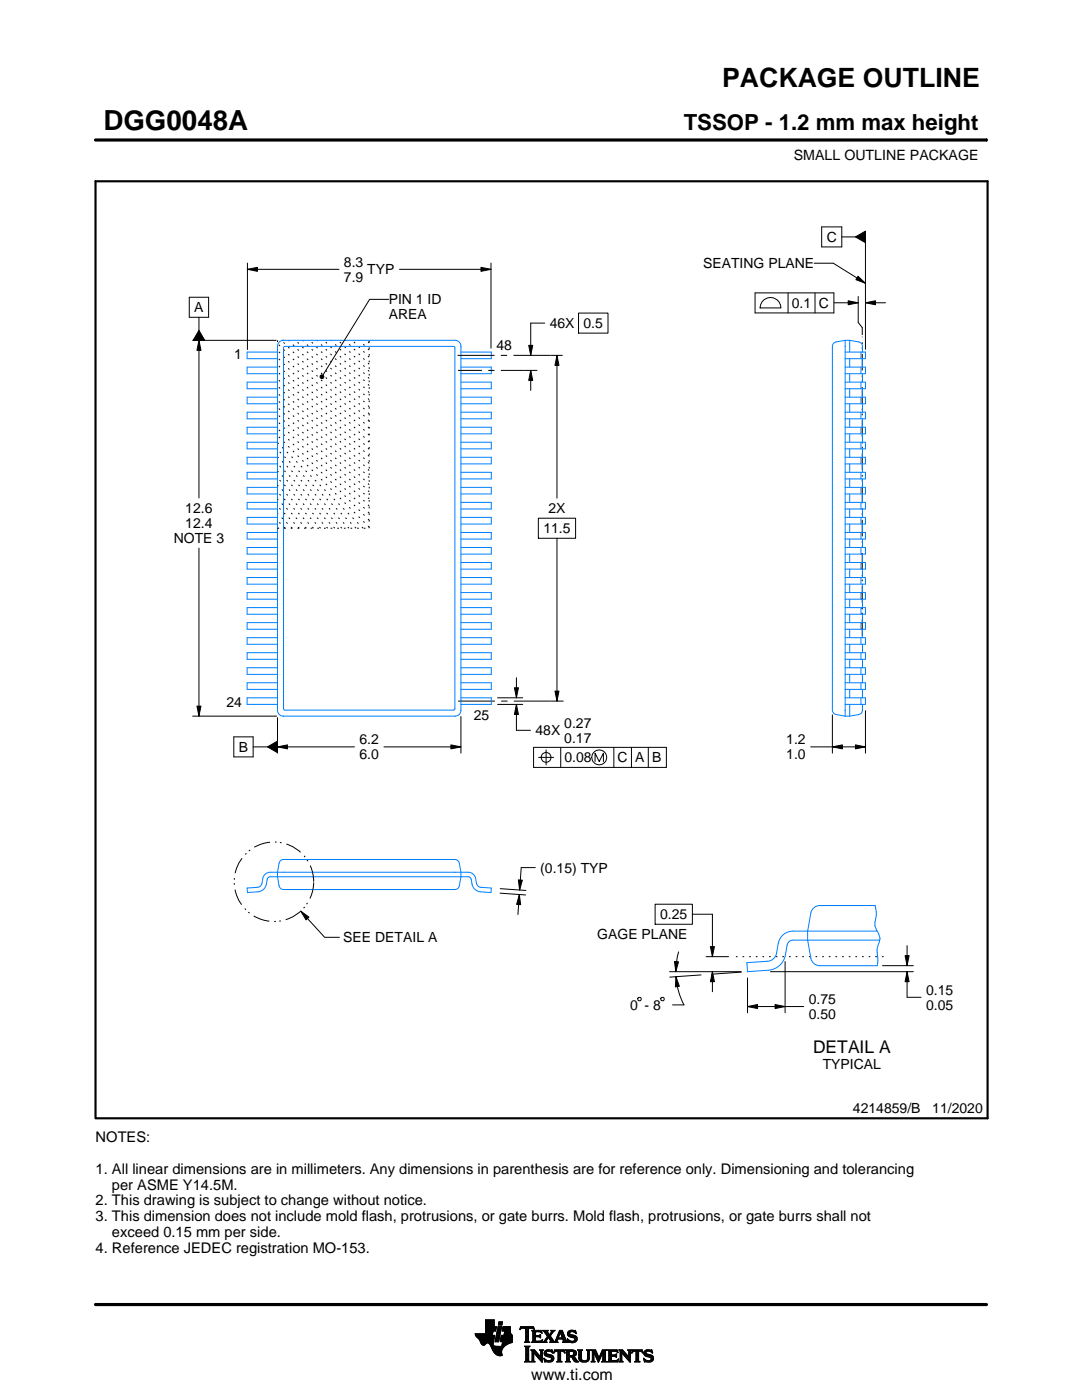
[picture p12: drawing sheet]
<svg xmlns="http://www.w3.org/2000/svg" width="216mm" height="279mm" viewBox="0 0 216 279" stroke-linecap="round" stroke-linejoin="round" font-family="sans-serif">
<g fill="none" stroke="#000" stroke-width=".2">
<path d="M19.1 27.9h177.7M196.8 27.7v.5M37.8 59.3h3.8v4h-3.8zM49.4 53.8l2-.4v.8zM49.4 52.5v17.3M49.4 53.8h18.2M77.6 59.7h-3.8l-9.4 15.1M79.7 53.8h18.3M96 53.4l2 .4-2 .4zM98 52.5v17M150.7 58.5h15.7v4h-15.7zM157.2 58.5v4"/>
<path d="M162.5 52.5h3.8l6.4 4M162.6 58.5v4M164 45.3h4v4h-4zM168 47.3h2.7M170.7 47.3l2-1.2v2.3zM171.2 55.1l1.5 1.4-1.9-.7zM171.2 59.2v5.2l.9 1v1.4M172.7 47.3v22.4M38.4 67.9h16.7M39.7 67.9l.4 2h-.8zM39.7 63.3v2.6M39.7 67.9v31.5"/>
<path d="M39.7 65.9l1.2 2h-2.4zM63.9 75l.3-.2 .3 .1 .1 .3-.1 .3-.3 .1-.3-.2zM91.3 70.9h7.4M91.4 73.9h4.8M97.4 73.9h1.3M99.9 70.9h1.3M99.9 73.9h4.8M102.5 70.9h7.3M104.8 73.9h2.3M105.5 68.9h.8l-.4 2zM105.9 73.9l.4 2h-.8zM105.9 73.9v4"/>
<path d="M108.7 64.5h-2.8v6.4M109.9 70.9h2.3M111.1 70.9l.4 2h-.8zM111.1 70.9v28.5M115.4 62.5h5.9v4h-5.9zM152.1 60.2a2.08 2.08 0 0 1 2.3-.7 2.08 2.08 0 0 1 1.4 2h-4.1v-.6zM166.4 60.4h4.8M169.2 60l2 .4-2 .4zM172.7 60.4l2-.4v.8zM172.7 60.4h4M39.7 109.4v33.5M107.4 103.4h7.5v4h-7.5z"/>
<path d="M111.1 107.4v32.5M91.4 139.9h7.4M99.3 139.3h5M100 139.9h1.3M102.5 139.9h7.4M102.6 137.3h.8l-.4 2zM103 135.3v4M109.9 139.9h2.5M110.7 137.9h.8l-.4 2zM38.4 142.9h16.8M39.3 140.9h.8l-.4 2zM46.7 147.1h3.8v4h-3.8z"/>
<path d="M50.5 149.1h2.9M53.4 149.1l2-1.2v2.3zM55.4 149.1l2-.4v.8zM55.4 149.1h15.3M55.4 143.2v7.1M76.6 149.1h15.4M90 148.7l2 .4-2 .4zM92 143v7.3M99.3 140.6h5M103 140.6l.4 2h-.8zM103 140.6v5.1h2.8M106.5 149.2h26.5v4h-26.5z"/>
<path d="M107.5 151.2h3M109 149.7v3M111.9 149.2v4M118.7 152v-1.7l.9 1.7 .8-1.7v1.7M122.5 149.2v4M126 149.2v4M129.4 149.2v4M161.8 149.1h10.9M166.1 149.1l2-.4v.8zM166.1 142.7v7.6M170.7 148.7l2 .4-2 .4zM172.7 141.8v8.5"/>
<path d="M99.8 178.3l5.1 .3M99.8 177.4l5.1 .3M103.4 175.6l.8 .1-.5 1.9zM103.6 178.5l.3 2h-.8zM103.6 178.5l-.3 4M106.8 173.1h-2.8l-.3 4.5M60 181.8l1.7 1.2-.6 .6zM60 181.8l4.8 5.3h2.9M127.4 199h.4l.1 .2v.3l-.1 .2h-.4l-.1-.2v-.3zM130.7 180.5h7.5v4h-7.5zM132 199h.4l.1 .2v.3l-.1 .2h-.4l-.1-.2v-.3zM133.6 193.9h14.3"/>
<path d="M134.6 191.9l.8 .1-.6 1.9zM134.9 194.9l.7 1.9-.8 .2zM134.9 194.9a14.3 14.3 0 0 0 1.6 5.6h-2.3M135.4 190l-.4 1.6-.2 2.3M138.2 182.5h4v8.4M139.9 194.6l-6.3 .4M140.9 190.9h4.5M141.8 188.9h.8l-.4 2zM142.2 193.9l.4 2h-.8zM142.2 193.9v4M147.9 194l-5.9 .4M149.2 195.2v6.9"/>
<path d="M153.7 193.9h28.5M156.7 191.9v10.2M176.1 192.7h6.1M180.6 190.7h.8l-.4 2zM181 193.9l.4 2h-.8zM181 193.9v5.1h2.8M181 188.7v4M149.2 200.9l2-.4v.8zM149.2 200.9h11.2M154.7 200.5l2 .4-2 .4zM94.8 266.2h3.5M94.8 266.3h3.5"/>
<path d="M94.9 266.4h3.3M94.9 266.5h3.8l-.2 1.2M94.9 266.5h3.8M95 266.6h3.7M95 266.7h3.7M95.1 266.8h3.6M95.2 266.9h3.4M95.3 267h3.3M95.4 267.1h3.2M95.5 267.2h3.1M95.6 267.3h3M95.7 267.4h2.8"/>
<path d="M95.7 267.5h2.8M95.8 267.6h2.7M95.8 267.7h2.7M95.9 267.8h2.6M95.9 267.9h2.5M95.9 268h2.5M96 268h1.1M96 268.1h1M96.1 268.2h.8M96.1 268.3h.7M96.2 268.4h.6M96.3 268.4h.4"/>
<path d="M96.9 266.1h1.4M96.9 266h1.4M96.9 265.9h1.4M96.9 265.8h1.5M96.9 265.7h1.5M96.9 264.7l2.2 .1-.2 .9h-.5l-.2 .8M96.9 265.6h2M96.9 265.5h2M96.9 265.4h2M96.9 265.3h2.1M96.9 265.2h2.1M96.9 265.1h2.1"/>
<path d="M96.9 265h2.1M96.9 264.9h2.1M96.9 264.8h2.2M96.9 264.6h1.7M96.9 264.5h1.7M96.9 264.4h1.7M96.9 264.3h1.7M96.9 264.2h1.7M96.9 264.1h1.7M96.9 264h1.7M96.9 263.9h1.7M96.9 263.8h1.7"/>
<path d="M96.9 263.7h1.7M96.9 263.6h1.7M96.9 263.5h1.7M96.9 263.4h1.7M97.5 268h.9M97.6 268.1h.8M97.7 268.2h.7M97.7 268.3h.7M97.8 268.4h.6M97.9 268.5h.6M97.9 268.6h.7M98 268.7h1.1"/>
<path d="M98 268.8h2.6M98 268.8h2.5M98.1 268.9h2.3M98.1 269h2.3M98.1 269.1h2.2M98.2 269.2h2.1M98.2 269.2h2M98.2 269.3h2M98.3 269.4h1.9M98.3 269.5h1.8M98.4 269.6h1.7M98.4 268v.4l.3 .2 2 .1"/>
<path d="M98.5 269.7h1.6M98.5 267.7l-.1 .3M98.5 269.8h1.6M98.6 269.9h1.5M98.6 264.8v-1.4h-1.7v2.8h-2.1l.1 .3 .8 .9 .6 1h.4l.5-.4 .4 .1 1 1.8 .8 .6h.8l-.1-1.1 .8-.9M98.6 270h1.5M98.7 270h1.4M98.8 270.1h1.3M98.8 267.7h.7M98.8 267.6h.7M98.8 267.5h.7M98.9 270.2h1.2"/>
<path d="M98.9 267.4h.7M98.9 267.3h.7M98.9 267.2h.7M98.9 267.1h.7M98.9 267h.7M98.9 270.3h1.3M99 266.9h.6M99 266.9h.7M99 266.8h.7M99 266.7h.7M99 266.6h.7M99 266.5h.7"/>
<path d="M99.1 270.4h1.1M99.1 266.4h.7M99.1 266.3h.7M99.1 266.2h.7M99.1 266.1h.7M99.1 266h.7M99.2 265.9h.7M99.2 265.8h.7M99.2 270.4h1M99.2 265.7h.7M99.2 265.6h.7M99.2 265.5h.7"/>
<path d="M99.3 265.4h.6M99.3 265.4h.7M99.3 265.3h.7M99.3 265.2h.7M99.3 265.1h.7M99.3 265h.7M99.4 270.5h.8M99.4 264.9h.7M99.4 264.8h.7M99.4 264.8h.7l-.6 3h-.7zM99.4 264.5l.2-.7h.7l-.2 .7h-.7M99.5 264.4h.6"/>
<path d="M99.5 264.3h.7M99.5 264.2h.7M99.5 264.1h.7M99.5 264h.7M99.5 263.9h.7M99.6 263.8h.7M99.8 270.6h.1M99.8 267.7h2.4M99.8 267.6h2.4M99.8 267.5h2.4M99.9 267.4h2.3M99.9 267.3h2.3"/>
<path d="M99.9 267.2h2.3M99.9 267.1h2.3M99.9 267h2.3M99.9 266.9h2.3M100 266.9h2.2M100 266.8h2.2M100 266.7h2.2M100 266.6h2.2M100 266.5h2.2M100.1 268.6h.7M100.2 268.5h.7M100.2 268.4h.8"/>
<path d="M100.2 268.4h.9M100.2 268.3h1M100.2 268.2h1.2M100.2 265.6h1.6M100.2 268.1h1.4M100.2 265.5h1.6M100.2 268h1.6M100.3 265.4h1.5M100.3 268h1.7M100.3 267.9h1.9M100.3 265.3h1.5M100.3 267.8h1.9"/>
<path d="M100.3 265.2h1.5M100.3 265.1h1.5M100.3 265h1.5M100.4 264.9h1.4M100.4 264.8h1.4M100.6 266.5l.1-.8h-.5l.2-.9h1.4l.1 1.1 .3 .6v1.4l-1.3 .6M100.6 266.4h1.5M100.6 266.3h1.4M100.6 266.2h1.4M100.6 266.1h1.3M100.7 266h1.2M100.7 265.9h1.2"/>
<path d="M100.7 265.8h1.1M100.7 265.7h1.1M102.2 266.5h-2.2l-.2 1.1 .1 .2h.4l-.2 .9M103.7 265.3h.1M103.8 265.2h.2M103.8 265h2.8M103.8 264.9h2.7M103.9 264.8h2.6M104.7 267.8h1M104.7 271.8h1.1M104.7 268.7h1M104.8 267.7h.7"/>
<path d="M104.8 271.7h.8M104.9 265.2h.6M104.9 268.9h.6M104.9 267.6h.6M104.9 267.5l-.2 .3M104.9 267.5h.6M104.9 267.4h.6M104.9 267.3h.6M104.9 267.2h.6M104.9 267.1h.6M104.9 267h.6M104.9 266.8h.6"/>
<path d="M104.9 266.7h.6M104.9 266.6h.6M104.9 266.5h.6M104.9 266.4h.6M104.9 266.3h.6M104.9 266.2h.6M104.9 266.1h.6M104.9 265.9h.6M104.9 265.8h.6M104.9 265.7h.6M104.9 265.6h.6M104.9 265.5h.6"/>
<path d="M104.9 265.4h.6M104.9 265.3h.6M104.9 271.5h.6M104.9 269h.6M104.9 271.4h.6M104.9 271.4v-2.4l-.2-.4h1.1l-.3 .4v2.4M104.9 271.4l-.2 .4h1.1l-.3-.4M104.9 271.3h.6M104.9 271.2h.6M104.9 271.1h.6M104.9 271h.6M104.9 270.9h.6"/>
<path d="M104.9 270.8h.6M104.9 270.6h.6M104.9 270.5h.6M104.9 270.4h.6M104.9 270.3h.6M104.9 270.2h.6M104.9 270.1h.6M104.9 270h.6M104.9 269.9h.6M104.9 269.8h.6M104.9 269.6h.6M104.9 269.5h.6"/>
<path d="M104.9 269.4h.6M104.9 269.3h.6M104.9 269.2h.6M104.9 269.1h.6M105.5 267.5l.2 .3M105.5 267.5v-2.3l.7-.1 .4 .3-.1-.6h-2.6l-.1 .6 .4-.3 .7 .1v2.3M105.7 267.8h-1M105.9 271.8h.8M105.9 269.4h.8M106.1 269.5h.7M106.1 267.8h2M106.1 271.7h.5"/>
<path d="M106.2 269.6h.7M106.2 271.5h.3M106.2 265.6h1.8M106.2 269.8h.8M106.2 271.4h.3M106.2 271.4l-.3 .4h.8l-.2-.4M106.2 271.3h.3M106.2 271.2h.3M106.2 271.1h.3M106.2 271h.3M106.2 270.9h.3M106.2 270.8h.3"/>
<path d="M106.2 270.6h.3M106.2 270.5h.3M106.2 270.4h.3M106.2 270.3h.3M106.2 270.2h.3M106.2 270.1h.3M106.2 270h1M106.2 269.9h.9M106.2 269.8v1.6M106.2 269.8l-.3-.4h.8l1.2 1.4M106.3 267.7h1.8M106.3 265.7h1.8"/>
<path d="M106.3 267.6h.6M106.3 265.8h.6M106.3 267.5l-.2 .3M106.3 267.5h.5M106.3 267.4h.5M106.3 267.3h.5M106.3 267.2h.5M106.3 267.1h.5M106.3 267h.5M106.3 266.8h.5M106.3 266.7h1.6M106.3 266.6h1.6"/>
<path d="M106.3 266.5h.5M106.3 266.4h.5M106.3 266.3h.5M106.3 266.2h.5M106.3 266.1h.5M106.3 265.9h.5M106.4 265.2h.2M106.5 270h.1M106.5 270v1.4M106.5 265.3h.1M106.6 270.1h.7M106.7 270.2h.7"/>
<path d="M106.8 270.3h.7M106.8 265.9l.2-.1h.6l.6 .2-.2-.5h-1.9l.2 .3v1.7M106.8 265.9v.6h.8l.3-.2v.7M106.9 270.4h.7M107 270.5h.7M107.1 270.6h.7M107.2 270.8h1M107.3 270.9h.9M107.4 271h.8M107.5 271.1h.7M107.6 271.2h.6M107.6 266.5h.3"/>
<path d="M107.7 271.3h.5M107.7 269.4h.7M107.7 266.8h.2M107.7 267.6h.5M107.8 266.4h.1M107.8 271.4h.4M107.8 267h.1M107.8 265.8h.3M107.8 269.5h.5M107.9 271.5h.3M107.9 269.6h.3M107.9 267l-.3-.2h-.8l.1 .8h.9l.5-.2"/>
<path d="M107.9 269.8h.3M107.9 270.6h.3M107.9 270.5h.3M107.9 270.4h.3M107.9 270.3h.3M107.9 270.2h.3M107.9 270.1h.3M107.9 270h.3M107.9 269.9h.3M107.9 269.8v1M107.9 269.8l-.2-.4h.7l-.2 .4M108 271.7h.2"/>
<path d="M108 265.9h.1M108 267.5h.2M108.1 271.8h.1M108.1 266.1h.1M108.2 267.4h.1M108.2 269.8v2.1l-1.7-1.9M108.2 267.8h.9M108.3 267.4l-.2 .5-2-.1M108.3 265.6h1M108.5 267.7h.5M108.5 271.1l.8 .4h.5l.2-.2-.1-.3-1-.4-.3-.3 .1-.7 .8-.2 .5 .1 .2-.1 .1 .6-.9-.3-.3 .1-.1 .3 1.3 .4 .2 .6M108.5 271.1h.1"/>
<path d="M108.5 265.7h.7M108.5 271.2h.2M108.6 271.3h.2M108.6 270.1h.4M108.6 270h.4M108.6 270.2h.6M108.6 267.6h.4M108.6 271.4h.4M108.6 269.9h.4M108.6 270.3h1M108.6 265.8h.7M108.6 271.5h.8"/>
<path d="M108.6 269.8h.5M108.7 271.7h1.5M108.7 270.4h1.3M108.7 267.5h.3M108.7 271.8h.1M108.7 265.9h.6M108.7 269.6h1.5M108.8 267.4h.3M108.8 270.5h1.5M108.8 266.1h.6M108.8 269.5h1.4M108.8 267.3h.4"/>
<path d="M108.9 266.2h.6M108.9 267.2h.4M108.9 266.3h.6M108.9 270.6h1.5M109 267.1h.3M109 266.4h1M109.1 271.8h.9M109.1 269.4h.7M109.1 267h.9M109.1 266.5h.8M109.1 267.8h-.9M109.2 266.8h.8"/>
<path d="M109.2 266.6h.6M109.2 266.7h.7M109.2 266.7l-.6 .9-.4 .2M109.3 270.8h1.1M109.5 267.1h.6M109.6 267.2h.6M109.7 271.5h.7M109.7 267.3h.6M109.7 267.8l.2-.1-.5-.8-.4 .8 .1 .1M109.7 267.8h1.6M109.7 266.3h.4M109.7 267.4h.6"/>
<path d="M109.8 270.9h.7M109.8 266.2h.3M109.8 266.6l.9 1.2 1-2.3h.5l.8 2.1 .3 .2M109.8 267.5h.6M109.9 266.1h.3M109.9 269.8h.4M109.9 267.6h.6M109.9 267.7h.7M109.9 271.4h.5M109.9 265.9h.4M110 271h.5M110 265.6h.7"/>
<path d="M110 265.9l-.4 .5-.4-.6 .2-.3h-1.1l.9 1.2M110 265.9l.1-.2-.2-.2h.8l-.9 1.1M110 271.3h.5M110 265.8h.4M110 271.1h.5M110 271.2h.5M110.1 269.4h.1M110.1 265.7h.4M110.1 269.9h.2M110.2 270h.1M110.5 270h.1M110.5 269.9h.2"/>
<path d="M110.5 271.1l-.3 .6-.7 .2-.6-.2-.2 .1-.2-.7M110.5 269.8h.3M110.6 269.6h2.1M110.6 269.5h2M110.6 269.4h2M110.7 267.7h.5M110.8 267.6h.4M110.9 267.5h.3M110.9 267.4h.3M111 267.3h.3M111 267.2h1.8M111 267.1h1.8"/>
<path d="M111.1 267h.3M111.1 271.8h1M111.1 266.8h.4M111.2 266.7h.3M111.2 267.5l.1-.2h1l.1 .2M111.2 267.5v.3h.1M111.2 266.6h.3M111.3 266.5h.3M111.3 271.7h.6M111.3 266.4h.3M111.3 271.5h.6M111.3 267.8h-1.6"/>
<path d="M111.3 269.8h.6M111.4 266.3h.3M111.4 271.4h.5M111.4 271.4l-.1-1.7h-.4l-.4 .4 .2-.7h1.9l.1 .7-.4-.4h-.4v1.7M111.4 270.5h.5M111.4 270.4h.5M111.4 270.3h.5M111.4 270.2h.5M111.4 270.1h.5M111.4 270h.5M111.4 269.9h.5M111.4 271.4l-.3 .4h1l-.2-.4"/>
<path d="M111.4 271.3h.5M111.4 271.2h.5M111.4 271.1h.5M111.4 271h.5M111.4 270.9h.5M111.4 270.8h.5M111.4 270.6h.5M111.4 266.2h.3M111.4 266.1h.4M111.5 265.9h.9M111.5 265.8h.8M111.6 265.7h.7"/>
<path d="M111.6 265.6h.6M111.8 265.9l.4 1.1h-.8zM111.9 266.1h.5M111.9 266.2h.5M111.9 266.3h.6M112 266.4h.5M112 266.5h.6M112.1 266.6h.5M112.1 266.7h.6M112.1 266.8h.6M112.2 267h.5M112.2 267.8h1.1"/>
<path d="M112.3 267.3h.6M112.3 267.4h.6M112.4 267.5h.6M112.4 267.5v.3h-.2M112.4 269.8h.3M112.4 267.6h.6M112.4 267.7h.7M112.6 269.9h.1M112.6 270h.2M112.8 271.8h1M112.8 269.4h1.6M113 269.5h1.7"/>
<path d="M113 271.7h.7M113 269.6h1.9M113 271.5h.6M113 269.8h.6M113 271.4h.6M113 271.4l-.2 .4h1l-.2-.4M113 271.3h.6M113 271.2h.6M113 271.1h.6M113 271h.6M113 270.9h.6M113 270.8h1.5"/>
<path d="M113 270.6h1.6M113 270.5h1.8M113 270.4h.6M113 270.3h.6M113 270.2h.6M113 270.1h.6M113 270h.6M113 269.9h.6M113 269.8v1.6M113 269.8l-.2-.4h1.5l.5 .2 .2 .3v.4l-.2 .3-.4 .1M113.2 267.3h.2M113.2 267.4h.3"/>
<path d="M113.2 266.2h.5M113.2 266.3h.6M113.2 266.1h.5M113.3 267.5h.3M113.3 267.8h-1.1M113.3 266.4h.9M113.3 265.9h.4M113.3 267.6h.6M113.3 266.5h1.3M113.3 267.7h1.6M113.3 265.8h.5M113.3 267.8h.2"/>
<path d="M113.4 266.6h1.5M113.4 265.7h1.5M113.4 265.7l.5-.2 .7 .1 .2-.1 .1 .7-.7-.4h-.4l-.1 .3 .1 .2 .9 .2 .4 .3 .1 .5-.3 .5-.6 .2-.7-.2-.2 .1-.2-.7 .9 .5 .4-.1 .2-.3-.1-.3-1.2-.4-.2-.5zM113.5 266.7h1.5M113.5 265.6h1.4M113.6 271.4v-.6h.4l.7 .9 .8 .1M113.6 269.9l.1-.2 .7 .2v.4l-.4 .2M113.6 269.9v.6M113.7 267.8h1.1M113.8 266.8h1.3M113.8 265.5h.6M114 268h.4"/>
<path d="M114.1 270.9h.6M114.2 271h.6M114.2 271.1h.7M114.3 271.2h.6M114.3 267h.8M114.3 269.8h.7M114.3 270.4h.6M114.4 271.3h.6M114.4 270.7l1.1 1.1M114.4 270.7h.1M114.4 271.4h.7M114.4 269.9h.6"/>
<path d="M114.4 270.3h.6M114.5 267.6h.5M114.5 270.2h.5M114.5 270h.5M114.5 265.8h.4M114.5 270.1h.5M114.5 271.5h.7M114.6 271.7h.7M114.6 267.1h.6M114.6 267.5h.5M114.7 267.2h.5M114.7 267.4h.5"/>
<path d="M114.7 265.9h.3M114.7 267.3h.5M114.7 271.8h.8M114.8 266.1h.2M114.9 266.2h.1M115.3 269.4h.9M115.4 269.5h.7M115.5 269.6h.5M115.5 269.8h.5M115.5 269.8v1.4l.4 .5 .6 .2 .6-.1 .4-.3 .1-.5M115.5 271h.5M115.5 270.9h.5"/>
<path d="M115.5 270.8h.5M115.5 270.6h.5M115.5 270.5h.5M115.5 270.4h.5M115.5 270.3h.5M115.5 270.2h.5M115.5 270.1h.5M115.5 270h.5M115.5 269.9h.5M115.5 269.8l-.2-.4h.9l-.2 .4M115.5 271.1h.5M115.5 271.2h.5"/>
<path d="M115.5 271.3h.6M115.6 271.4h.6M115.7 271.5h.8M115.8 271.7h1.5M116 271l.2 .4 .4 .2 .5-.2 .2-.4M116 269.8v1.2M116 271.8h1.1M116.8 271.5h.6M117 269.4h.8M117.1 271.4h.4M117.2 269.5h.5M117.2 271.3h.4"/>
<path d="M117.2 269.6h.4M117.2 271.2h.4M117.2 271.1h.4M117.3 269.8h.3M117.3 271h.3M117.3 270.9h.3M117.3 270.8h.3M117.3 270.6h.3M117.3 270.5h.3M117.3 270.4h.3M117.3 270.3h.3M117.3 270.2h.3"/>
<path d="M117.3 270.1h.3M117.3 270h.3M117.3 269.9h.3M117.6 269.8l.2-.4h-.8l.2 .3 .1 1.3M117.6 269.8v1.2M118 271.8h.7M118 269.4h.8M118.1 269.5h.8M118.1 271.7h.5M118.2 269.6h.7M118.2 271.5h.3M118.2 269.8h.8"/>
<path d="M118.2 271.4h.3M118.2 269.8l-.2-.4h.8l.7 1.6 .7-1.6h.9l-.3 .4M118.2 271.4l-.2 .4h.7l-.2-.4M118.2 271.3h.3M118.2 271.2h.3M118.2 271.1h.3M118.2 271h.3M118.2 270.9h.3M118.2 270.8h.3M118.2 270.6h.3M118.2 270.5h.3M118.2 270.4h.3"/>
<path d="M118.2 270.3h.3M118.2 270.2h.3M118.2 270.1h.3M118.2 270h.9M118.2 269.9h.8M118.2 269.8v1.6M118.6 270.1h.5M118.6 270.2h.6M118.7 270.3h.5M118.7 270.4h.6M118.8 270.5h.5M118.8 270.6h.6"/>
<path d="M118.9 270.8h.5M118.9 270.9h.6M119 271h.8M119 271.1h.8M119.1 271.2h.6M119.1 271.3h.6M119.2 271.4h.4M119.2 271.5h.4M119.3 271.7h.2M119.3 271.8h.2M119.6 270.9h.3M119.6 270.8h.3"/>
<path d="M119.7 270.6h.3M119.7 270.5h.3M119.8 270.4h.3M119.8 270.3h.3M119.9 270.2h.3M119.9 270.1h.3M120 270h.8M120 269.9h.8M120 269.8h.8M120.1 271.8h1M120.1 269.6h.7M120.1 269.5h.8"/>
<path d="M120.2 269.4h.9M120.2 271.7h.7M120.3 271.5h.5M120.3 271.4h.5M120.3 271.4l-.2 .4h1l-.3-.4M120.3 271.4v-1.5l-.9 2-.9-2v1.5M120.3 271.3h.5M120.3 271.2h.5M120.3 271.1h.5M120.3 271h.5M120.3 270.9h.5M120.3 270.8h.5"/>
<path d="M120.3 270.6h.5M120.3 270.5h.5M120.3 270.4h.5M120.3 270.3h.5M120.3 270.2h.5M120.3 270.1h.5M120.8 269.8v1.6M121.2 271.8h2M121.2 269.4h1.9M121.4 269.5h1.8M121.4 271.7h1.9M121.5 269.6h1.7"/>
<path d="M121.5 271.5h1.8M121.5 269.8h.5M121.5 271.4h.5M121.5 269.8l-.3-.4h1.9l.2 .6M121.5 269.9h.5M121.5 269.8v1.6M121.5 271.3h.5M121.5 271.2h.5M121.5 271.1h.5M121.5 271h.5M121.5 270.9h.5M121.5 270.8h.5"/>
<path d="M121.5 270.6h1.5M121.5 270.5h1.5M121.5 270.4h1.5M121.5 270.3h.5M121.5 270.2h.5M121.5 270.1h.5M121.5 270h.5M122.6 270.4l.4-.2v.7l-.2-.2h-.8v.8h.2M122.9 270.8h.1M122.9 270.3h.1M123 269.8h.3M123.1 271.4h.3"/>
<path d="M123.2 269.9h.1M123.3 270h.1M123.3 270l-.4-.3h-.8l-.1 .7M123.3 271.3h.1M123.4 271.2h.1M123.4 271.2l-.2 .6h-2l.3-.4M123.4 271.2l-.3 .3h-.4M123.5 271.8h.8M123.5 269.4h.7M123.6 269.5h.7M123.7 271.7h.5M123.7 269.6h.7"/>
<path d="M123.7 271.5h.4M123.7 269.8h.8M123.7 271.4h.4M123.7 271.4l-.2 .4h.8l-.2-.4M123.7 271.3h.4M123.7 271.2h.4M123.7 271.1h.4M123.7 271h.4M123.7 270.9h.4M123.7 270.8h.4M123.7 270.6h.4M123.7 270.5h.4"/>
<path d="M123.7 270.4h.4M123.7 270.3h.4M123.7 270.2h.4M123.7 270.1h.4M123.7 270h1M123.7 269.9h.9M123.7 269.8v1.6M123.7 269.8l-.2-.4h.7l1.2 1.4 .1-1M124.1 270v1.4M124.1 270h.1M124.2 270.1h.6M124.2 270.2h.7"/>
<path d="M124.3 270.3h.7M124.4 270.4h.7M124.5 270.5h.7M124.6 270.6h.7M124.7 270.8h1.1M124.8 270.9h1M124.9 271h.9M125 271.1h.8M125.1 271.2h.7M125.2 271.3h.6M125.2 269.4h.8M125.3 271.4h.5"/>
<path d="M125.4 269.5h.5M125.4 271.5h.4M125.4 269.6h.4M125.5 269.8h.3M125.5 269.8l-.3-.4h.8l-.2 .4M125.5 270.4h.3M125.5 270.3h.3M125.5 270.2h.3M125.5 270.1h.3M125.5 270h.3M125.5 269.9h.3M125.5 270.6h.3"/>
<path d="M125.5 270.5h.3M125.5 271.7h.3M125.6 271.8h.2M125.8 269.8v2.1l-1.7-1.9M126 270h.1M126.1 269.9h.1M126.1 269.8h.3M126.1 269.6h2.1M126.2 269.5h2M126.2 269.4h2M126.6 271.8h1.1M126.9 271.7h.6"/>
<path d="M126.9 271.5h.5M126.9 269.8h.5M126.9 271.4h.5M126.9 271.4v-1.7h-.5l-.3 .4 .1-.7h1.9l.2 .7-.4-.4h-.5v1.7M126.9 270.5h.5M126.9 270.4h.5M126.9 270.3h.5M126.9 270.2h.5M126.9 270.1h.5M126.9 270h.5M126.9 269.9h.5M126.9 271.4l-.3 .4h1.1l-.3-.4"/>
<path d="M126.9 271.3h.5M126.9 271.2h.5M126.9 271.1h.5M126.9 271h.5M126.9 270.9h.5M126.9 270.8h.5M126.9 270.6h.5M128 269.8h.3M128.1 269.9h.2M128.2 270h.1M128.4 271.1h.1M128.4 271.2h.2"/>
<path d="M128.5 271.3h.2M128.5 270.1h.4M128.5 270h.4M128.5 270.2h.6M128.5 271.4h.4M128.5 269.9h.4M128.5 270.3h1M128.5 271.5h.8M128.5 269.8h.5M128.6 271.7h1.5M128.6 270.4h1.3M128.6 271.8h.1"/>
<path d="M128.6 269.6h1.5M128.7 270.5h1.5M128.7 269.5h1.4M128.8 270.6h1.5M128.9 271.8h1M129 269.4h.7M129.1 270.8l-.6-.4 .1-.7 .5-.3 .8 .1 .2-.1 .1 .7-.8-.4-.4 .1-.1 .2 1.3 .5 .2 .6M129.1 270.8l.8 .2v.4l-.7 .1-.8-.4M129.2 270.8h1.1M129.6 271.5h.7M129.6 270.9h.8M129.8 269.8h.4"/>
<path d="M129.8 271.4h.5M129.9 271h.5M129.9 271.3h.5M129.9 271.1h.5M129.9 271.2h.5M129.9 269.4h.2M130 269.9h.2M130.1 270h.1M130.4 271.1l-.3 .6-.7 .2-.6-.2-.2 .1-.2-.7"/>
<circle cx="109" cy="151.1" r=".99"/>
<circle cx="119.6" cy="151.2" r="1.49"/>
</g>
<g fill="#000">
<path d="M49.4 53.8l2-.4v.8zM96 53.4l2 .4-2 .4zM170.7 47.3l2-1.2v2.3zM171.2 55.1l1.5 1.4-1.9-.7zM39.7 67.9l.4 2h-.8zM39.7 65.9l1.2 2h-2.4zM63.9 75l.3-.2 .3 .1 .1 .3-.1 .3-.3 .1-.3-.2zM105.5 68.9h.8l-.4 2zM105.9 73.9l.4 2h-.8zM111.1 70.9l.4 2h-.8zM169.2 60l2 .4-2 .4zM172.7 60.4l2-.4v.8z"/>
<path d="M102.6 137.3h.8l-.4 2zM110.7 137.9h.8l-.4 2zM39.3 140.9h.8l-.4 2zM53.4 149.1l2-1.2v2.3zM55.4 149.1l2-.4v.8zM90 148.7l2 .4-2 .4zM103 140.6l.4 2h-.8zM166.1 149.1l2-.4v.8zM170.7 148.7l2 .4-2 .4zM103.6 178.5l.3 2h-.8zM103.4 175.6l.8 .1-.5 1.9zM60 181.8l1.7 1.2-.6 .6z"/>
<path d="M134.6 191.9l.8 .1-.6 1.9zM134.9 194.9l.7 1.9-.8 .2zM141.8 188.9h.8l-.4 2zM142.2 193.9l.4 2h-.8zM180.6 190.7h.8l-.4 2zM181 193.9l.4 2h-.8zM149.2 200.9l2-.4v.8zM154.7 200.5l2 .4-2 .4z"/>
</g>
<path d="M19.1 36.2h178v187h-178z" fill="none" stroke="#000" stroke-width=".43"/>
<path d="M19 27.9h177.8M19 260.3h177.8" fill="none" stroke="#000" stroke-width=".63"/>
<g fill="none" stroke="#0080ff" stroke-width=".2">
<path d="M55.4 70.3h-6.1v1.3h6.1M55.4 73.3h-6.1v1.3h6.1M55.4 76.3h-6.1v1.3h6.1M55.4 79.3h-6.1v1.3h6.1M56.6 67.9h.1M56.6 67.9l-.9 .4-.3 .8v72.6M56.6 67.9h34.2M56.7 69.2l33.8-.1 .2 .2 .1 72.1-.2 .3h-33.7l-.3-.1zM90.8 67.9h.1M90.8 67.9l.8 .4 .4 .8v72.6M92 70.3h6v1.3h-6M92 73.3h6v1.3h-6"/>
<path d="M92 76.3h6v1.3h-6M92 79.3h6v1.3h-6M168.6 67.9l-1.8 .3a.9 .9 0 0 0-.7 .9v72.6a.9 .9 0 0 0 .7 .9l1.8 .3M168.6 69.1h.1M168.6 79.3h4.1v1.3h-4.1M168.6 76.3h4.1v1.3h-4.1M168.6 73.3h4.1v1.3h-4.1M168.6 70.3h4.1v1.3h-4.1M168.6 67.9h.9M168.6 67.9v75M169.5 67.9v2.4M169.5 71.6v1.7"/>
<path d="M169.5 74.6v1.7M169.5 77.6v1.7M169.5 67.9l1.8 .3a.9 .9 0 0 1 .8 .9v1.2M171.8 70.3v1.3M171.8 73.3v1.3M171.8 76.3v1.3M171.8 79.3v1.3M172.1 71.6v1.7M172.1 74.6v1.7M172.1 77.6v1.7M55.4 82.3h-6.1v1.3h6.1M55.4 85.3h-6.1v1.3h6.1"/>
<path d="M55.4 88.3h-6.1v1.3h6.1M55.4 91.3h-6.1v1.3h6.1M55.4 94.3h-6.1v1.3h6.1M55.4 97.3h-6.1v1.3h6.1M92 97.3h6v1.3h-6M92 94.3h6v1.3h-6M92 91.3h6v1.3h-6M92 88.3h6v1.3h-6M92 85.3h6v1.3h-6M92 82.3h6v1.3h-6M168.6 97.3h4.1v1.3h-4.1M168.6 94.3h4.1v1.3h-4.1"/>
<path d="M168.6 91.3h4.1v1.3h-4.1M168.6 88.3h4.1v1.3h-4.1M168.6 85.3h4.1v1.3h-4.1M168.6 82.3h4.1v1.3h-4.1M169.5 80.6v1.7M169.5 83.6v1.7M169.5 86.6v1.7M169.5 89.6v1.7M169.5 92.6v1.7M169.5 95.6v1.7M169.5 98.6v1.7M171.8 82.3v1.3"/>
<path d="M171.8 85.3v1.3M171.8 88.3v1.3M171.8 91.3v1.3M171.8 94.3v1.3M171.8 97.3v1.3M172.1 80.6v1.7M172.1 83.6v1.7M172.1 86.6v1.7M172.1 89.6v1.7M172.1 92.6v1.7M172.1 95.6v1.7M172.1 98.6v1.7"/>
<path d="M55.4 100.3h-6.1v1.3h6.1M55.4 103.3h-6.1v1.3h6.1M55.4 106.3h-6.1v1.3h6.1M55.4 109.3h-6.1v1.3h6.1M55.4 112.3h-6.1v1.3h6.1M55.4 115.3h-6.1v1.3h6.1M55.4 118.3h-6.1v1.3h6.1M92 118.3h6v1.3h-6M92 115.3h6v1.3h-6M92 112.3h6v1.3h-6M92 109.3h6v1.3h-6M92 106.3h6v1.3h-6"/>
<path d="M92 103.3h6v1.3h-6M92 100.3h6v1.3h-6M168.6 118.3h4.1v1.3h-4.1M168.6 115.3h4.1v1.3h-4.1M168.6 112.3h4.1v1.3h-4.1M168.6 109.3h4.1v1.3h-4.1M168.6 106.3h4.1v1.3h-4.1M168.6 103.3h4.1v1.3h-4.1M168.6 100.3h4.1v1.3h-4.1M169.5 101.6v1.7M169.5 104.6v1.7M169.5 107.6v1.7"/>
<path d="M169.5 110.6v1.7M169.5 113.6v1.7M169.5 116.6v1.7M169.5 119.6v1.7M171.8 100.3v1.3M171.8 103.3v1.3M171.8 106.3v1.3M171.8 109.3v1.3M171.8 112.3v1.3M171.8 115.3v1.3M171.8 118.3v1.3M172.1 101.6v1.7"/>
<path d="M172.1 104.6v1.7M172.1 107.6v1.7M172.1 110.6v1.7M172.1 113.6v1.7M172.1 116.6v1.7M172.1 119.6v1.7M55.4 139.3h-6.1v1.3h6.1M55.4 136.3h-6.1v1.3h6.1M55.4 133.3h-6.1v1.3h6.1M55.4 121.3h-6.1v1.3h6.1M55.4 124.3h-6.1v1.3h6.1M55.4 127.3h-6.1v1.3h6.1"/>
<path d="M55.4 130.3h-6.1v1.3h6.1M92 139.3h6v1.3h-6M92 136.3h6v1.3h-6M92 133.3h6v1.3h-6M92 130.3h6v1.3h-6M92 127.3h6v1.3h-6M92 124.3h6v1.3h-6M92 121.3h6v1.3h-6M168.6 139.3h4.1v1.3h-4.1M168.6 136.3h4.1v1.3h-4.1M168.6 133.3h4.1v1.3h-4.1M168.6 130.3h4.1v1.3h-4.1"/>
<path d="M168.6 127.3h4.1v1.3h-4.1M168.6 124.3h4.1v1.3h-4.1M168.6 121.3h4.1v1.3h-4.1M169.5 122.6v1.7M169.5 125.6v1.7M169.5 128.6v1.7M169.5 131.6v1.7M169.5 134.6v1.7M169.5 137.6v1.7M171.8 121.3v1.3M171.8 124.3v1.3M171.8 127.3v1.3"/>
<path d="M171.8 130.3v1.3M171.8 133.3v1.3M171.8 136.3v1.3M171.8 139.3v1.3M172.1 122.6v1.7M172.1 125.6v1.7M172.1 128.6v1.7M172.1 131.6v1.7M172.1 134.6v1.7M172.1 137.6v1.7M55.4 141.7l.3 .9 .9 .3M55.4 141.7h.1"/>
<path d="M56.6 142.9h.1M56.6 142.9h34.2M90.8 142.9h.1M92 141.7h.1M92 141.7l-.4 .9-.8 .3M168.6 141.7h.1M168.6 142.9h.9M169.5 140.6v2.3M172.1 140.6v1.1a.9 .9 0 0 1-.8 .9l-1.8 .3M49.3 177.2l2.1-.1a.96 .96 0 0 0 .9-.8 2.04 2.04 0 0 1 1.2-2.2h39.9a1.5 1.5 0 0 1 1.5 1.2l.2 1a.96 .96 0 0 0 .9 .8l2 .1v.9l-2.1-.1a2.19 2.19 0 0 1-1.9-2.5l-.1-.3-.5-.2h-39.5l-.5 .2-.1 .3a2.19 2.19 0 0 1-1.8 2.5l-2.1 .1zM56 171.7l.6-.2h34.2a.9 .9 0 0 1 .9 .8 6.8 6.8 0 0 1-.4 5l-.5 .2h-34.2a.9 .9 0 0 1-.9-.7 6.8 6.8 0 0 1 .3-5.1zM56.6 174.1h.1"/>
<path d="M90.8 174.1h.1M162.2 181.3l.9-.5 .5-.1 11 .1a5.6 5.6 0 0 1 0 3.2v.8l.3 .8a2.44 2.44 0 0 1 .3 3 6.9 6.9 0 0 0 0 3l-.2 1.1h-11.4a1.8 1.8 0 0 1-1.8-1.5 15.6 15.6 0 0 1 .2-9.5zM175 185.8h-16.8a3 3 0 0 0-2.9 2.5 3.5 3.5 0 0 1-1.2 3.2l-.9 .3-4.2 .3 .2 1.8 4.1-.3a3.7 3.7 0 0 0 3.4-3l.4-2a1.2 1.2 0 0 1 1.1-1h17.3"/>
</g>
<g fill="none" stroke="#000" stroke-width=".2" stroke-dasharray=".3 1" stroke-linecap="butt">
<path d="M55.4 67.9v1.2M56.6 67.9h-1.2M73.7 79.8l-11.9-11.9M73.7 78.4l-10.5-10.5M73.7 76.9l-9-9M73.7 75.5l-7.6-7.6M73.7 74.1l-6.2-6.2M73.7 72.7l-4.8-4.8M73.7 71.3l-3.4-3.4M73.7 69.9l-2-2M73.7 68.5l-.6-.6M73.7 99.6l-18.3-18.3"/>
<path d="M73.7 98.2l-18.3-18.3M73.7 96.7l-18.3-18.3M73.7 95.3l-18.3-18.3M73.7 93.9l-18.3-18.3M73.7 92.5l-18.3-18.3M73.7 91.1l-18.3-18.3M73.7 89.7l-18.3-18.3M73.7 88.3l-18.3-18.3M73.7 86.8l-18.3-18.3M73.7 85.4l-17.5-17.5M73.7 84l-16.1-16.1M73.7 82.6l-14.7-14.7"/>
<path d="M73.7 81.2l-13.3-13.3M55.4 105.4h18.3M55.5 105.4l-.1-.1M56.9 105.4l-1.5-1.5M58.3 105.4l-2.9-2.9M59.7 105.4l-4.3-4.3M61.1 105.4l-5.7-5.8M62.6 105.4l-7.2-7.2M64 105.4l-8.6-8.6M65.4 105.4l-10-10M66.8 105.4l-11.4-11.4M68.2 105.4l-12.8-12.8"/>
<path d="M69.6 105.4l-14.2-14.2M71 105.4l-15.6-15.6M72.5 105.4l-17.1-17.1M73.7 105.4v-37.5M73.7 105.2l-18.3-18.3M73.7 103.8l-18.3-18.3M73.7 102.4l-18.3-18.3M73.7 101l-18.3-18.3M176.3 190.9h-29.8"/>
</g>
<path d="M172.1 126.9v-59.7M62.6 176a7.9 7.9 0 0 0-11.6-7.1 7.9 7.9 0 0 0-.9 13.6 7.9 7.9 0 0 0 12.4-5.5l.1-1" fill="none" stroke="#000" stroke-width=".2" stroke-dasharray="3.3 1 .3 .7 .3 1" stroke-linecap="butt"/>
<text font-size="5.5" x="20.6" y="26">DGG0048A</text>
<text font-size="5.3" x="144.1" y="17.4">PACKAGE OUTLINE</text>
<text font-size="4.4" x="136.4" y="26">TSSOP - 1.2 mm max height</text>
<text font-size="3.5" x="162.2" y="210.2">DETAIL A</text>
<text font-size="3.2" x="106" y="275.3">www.ti.com</text>
<g font-size="2.9">
<text x="19.1" y="228">NOTES:</text>
<text x="19.1" y="234.3">1. All linear dimensions are in millimeters. Any dimensions in parenthesis are for reference only. Dimensioning and tolerancing</text>
<text x="22.3" y="237.4">per ASME Y14.5M.</text>
<text x="19.1" y="240.6">2. This drawing is subject to change without notice.</text>
<text x="19.1" y="243.7">3. This dimension does not include mold flash, protrusions, or gate burrs. Mold flash, protrusions, or gate burrs shall not</text>
<text x="19.1" y="250">4. Reference JEDEC registration MO-153.</text>
<text x="22.3" y="246.9">exceed 0.15 mm per side.</text>
</g>
<g font-size="2.8">
<text x="158.4" y="32">SMALL OUTLINE PACKAGE</text>
<text x="68.6" y="53.3">8.3</text>
<text x="140.3" y="53.5">SEATING PLANE</text>
<text x="165" y="48.3">C</text>
<text x="68.6" y="56.3">7.9</text>
<text x="73.3" y="54.7">TYP</text>
<text x="38.8" y="62.3">A</text>
<text x="77.6" y="60.7">PIN 1 ID</text>
<text x="77.6" y="63.7">AREA</text>
<text x="109.7" y="65.5">46X 0.5</text>
<text x="158" y="61.5">0.1 C</text>
<text x="46.7" y="71.7">1</text>
<text x="99.1" y="69.9">48</text>
<text x="37" y="102.4">12.6</text>
<text x="37" y="105.4">12.4</text>
<text x="108.4" y="106.4">11.5</text>
<text x="109.4" y="102.4">2X</text>
<text x="34.7" y="108.4">NOTE 3</text>
<text x="45.2" y="141.1">24</text>
<text x="94.5" y="143.6">25</text>
<text x="71.7" y="148.6">6.2</text>
<text x="106.8" y="146.7">48X</text>
<text x="112.6" y="145.3">0.27</text>
<text x="112.6" y="148.3">0.17</text>
<text x="156.9" y="148.6">1.2</text>
<text x="47.7" y="150.1">B</text>
<text x="71.7" y="151.6">6.0</text>
<text x="112.6" y="152.2">0.08</text>
<text x="123.2" y="152.2">C A B</text>
<text x="156.9" y="151.6">1.0</text>
<text x="107.8" y="174.1">(0.15) TYP</text>
<text x="131.7" y="183.5">0.25</text>
<text x="68.5" y="188.1">SEE DETAIL A</text>
<text x="119.2" y="187.5">GAGE PLANE</text>
<text x="125.7" y="201.5">0 - 8</text>
<text x="161.4" y="200.4">0.75</text>
<text x="161.4" y="203.4">0.50</text>
<text x="184.8" y="198.5">0.15</text>
<text x="184.8" y="201.5">0.05</text>
<text x="164.2" y="213.3">TYPICAL</text>
<text x="170.2" y="222.2">4214859/B</text>
<text x="186" y="222.2">11/2020</text>
</g>
<text font-size=".2" x="103.2" y="28">SCALE 1.350</text>
</svg>
